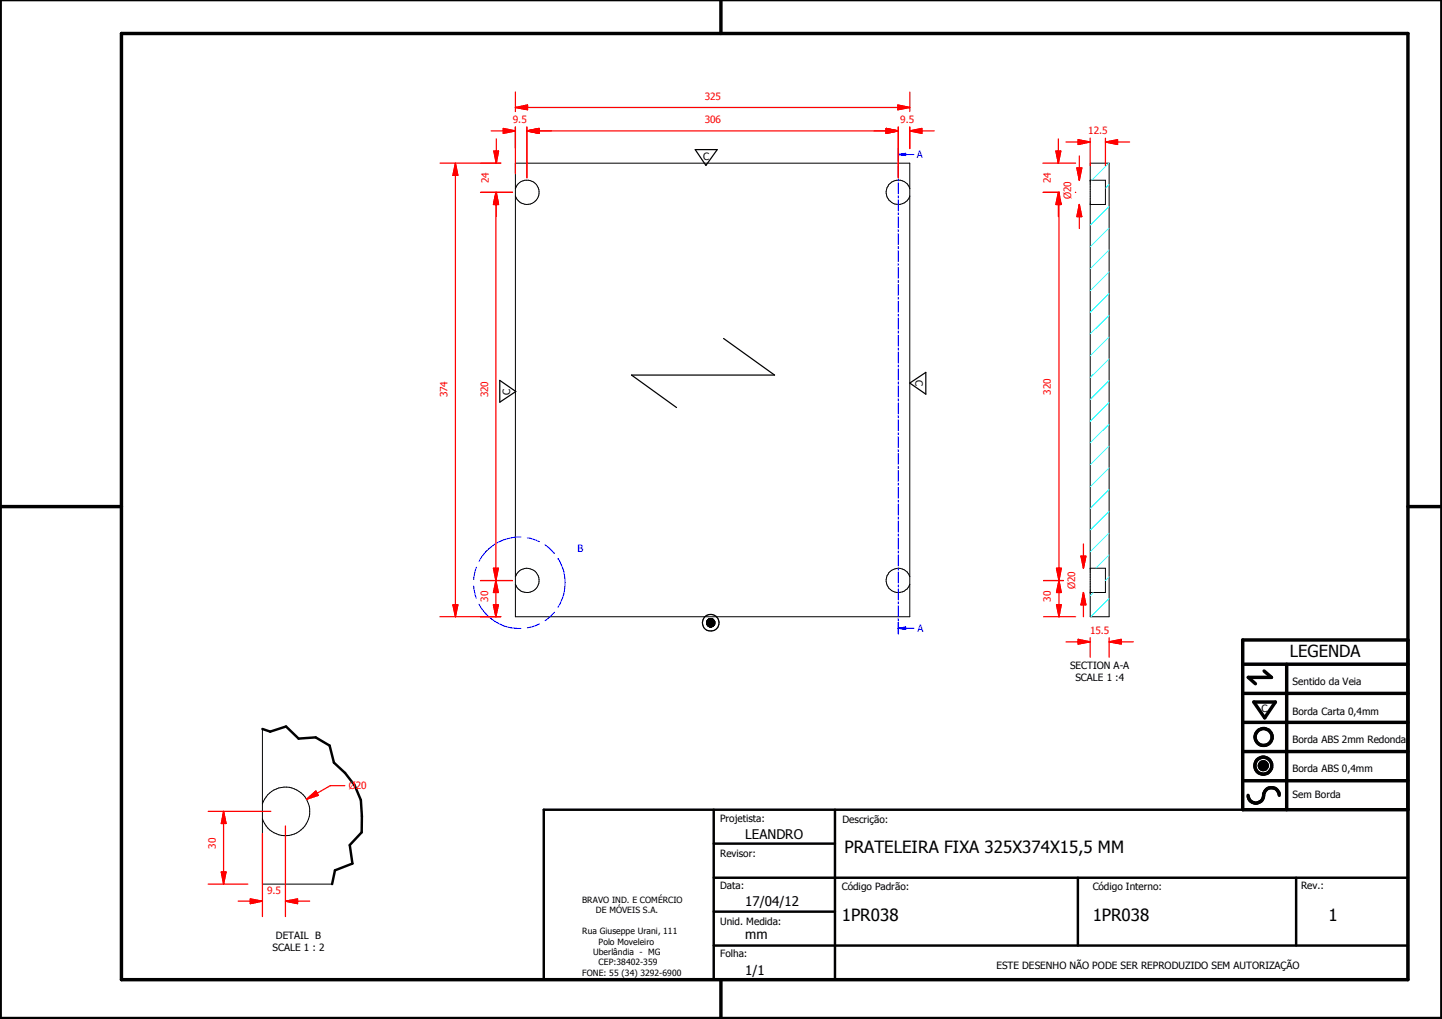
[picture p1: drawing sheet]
<svg xmlns="http://www.w3.org/2000/svg" width="297mm" height="210mm" viewBox="0 0 297 210" stroke-linecap="round" stroke-linejoin="round" font-family="sans-serif">
<g fill="none" stroke="#000" stroke-width=".21">
<path d="M106.2 33.6h81.2v93.4h-81.2zM106.2 38.9a2.5 2.5 0 0 1 3.8-1.3 2.5 2.5 0 0 1 0 4 2.5 2.5 0 0 1-3.8-1.2M187.4 38.9a2.49 2.49 0 0 0-3.8-1.3 2.49 2.49 0 0 0 0 4 2.49 2.49 0 0 0 3.8-1.2M224.6 37.1h.1M224.6 37.1h3.1v5h-3.1M224.6 33.6h3.9v93.4h-3.9zM106.2 118.8a2.5 2.5 0 0 1 3.8-1.3 2.5 2.5 0 0 1 0 4.1 2.5 2.5 0 0 1-3.8-1.2M187.4 118.8a2.5 2.5 0 0 0-3.8-1.3 2.5 2.5 0 0 0 0 4.1 2.5 2.5 0 0 0 3.8-1.2M224.6 117.1h3.1v4.9h-3.1M145.6 128.2l1.6 .1zM145.6 128.3h1.6v.1zM145.6 128.3l1.6 .1h-1.6z"/>
<path d="M145.6 128.4h1.6zM145.6 128.4h1.6v.2zM145.6 128.4l1.6 .2h-1.6zM145.6 128.6h1.6zM145.6 128.6l1.5 .1zM145.6 128.1l1.6 .1zM145.6 128l1.6 .1zM145.6 128.7h1.5zM145.6 127.9l1.6 .1zM145.7 128.7h1.4zM145.7 128.7l1.4 .1zM145.7 127.9h1.4z"/>
<path d="M145.7 128.8h1.4zM145.7 128.8h1.3zM145.7 127.8l1.4 .1zM145.8 128.8h1.2zM145.8 128.8l1.2 .1zM145.8 127.7l1.3 .1zM145.8 127.7h1.2zM145.8 128.9h1.2zM145.8 128.9h1.1zM145.9 128.9h1zM145.9 128.9l1 .1zM145.9 127.6l1.1 .1z"/>
<path d="M145.9 127.6h1zM146 129h.9zM146 129l.7 .1zM146 127.6h.9zM146 129.1h.7zM146 129.1h.6zM146 127.5l.9 .1zM146 127.5h.7zM146.1 129.1h.5zM146.1 127.5h.6zM146.1 127.5h.5zM146.2 129.1h.4z"/>
<path d="M146.2 129.1h.3zM146.2 127.5h.4zM146.3 129.1h.2zM146.3 127.4l.3 .1zM146.3 127.4h.2zM224.6 122h.1M54.1 150.2v31.9h14.3M259.4 157.6l1.6 .1zM259.4 157.7l1.6 .1zM259.4 157.8l1.6 .1zM259.4 157.9h1.6v.1zM259.4 157.9l1.6 .1h-1.5z"/>
<path d="M259.4 157.6h1.6zM259.5 158h1.5zM259.5 158l1.4 .1zM259.5 157.5l1.5 .1zM259.5 158.1h1.4zM259.5 157.4l1.5 .1zM259.5 158.1l1.4 .1zM259.5 157.3l1.4 .1zM259.6 158.2h1.3zM259.6 158.2h1.2zM259.6 157.2l1.3 .1zM259.6 158.2l1.2 .1z"/>
<path d="M259.6 157.2h1.3zM259.7 158.3h1.1zM259.7 158.3l1 .1zM259.7 157.1l1.1 .1zM259.7 157.1h1.1zM259.8 158.4h.9zM259.8 158.4h.8zM259.8 157.1h1zM259.8 157.1h.9zM259.8 158.4l.8 .1zM259.8 157l.9 .1zM259.8 157h.8z"/>
<path d="M259.9 158.5h.7zM259.9 158.5h.6zM259.9 157h.7zM260 158.5h.5zM260 158.5h.4zM260 157h.6zM260.1 158.5h.3zM260.1 158.5h.2zM260.1 156.9l.4 .1zM260.1 156.9h.3zM260.1 156.9h.2zM54.1 165.6a5 5 0 0 1 7.7-2.5 5 5 0 0 1 0 8.1 5 5 0 0 1-7.7-2.5"/>
</g>
<path d="M54.1 150.2l1.6 .5 3.2-1.1 2.6 2.5 3.5-.2 2.9 1.7 .9 3.5 2.3 2.1 2 2.6 1.2 3 .2 3.3v3.3l-2.5 2.7 .6 3.8-3.6 1.4-.6 2.8M112 166.8h178v35h-178zM147 173.8h25M147 166.8v35M172 166.8v35M147 194.8h143M147 180.8h143M147 187.8h25M222 180.8v14M267 180.8v14" fill="none" stroke="#000" stroke-width=".51"/>
<g fill="#000">
<path d="M145.6 128.1l1.6 .1zM145.6 128l1.6 .1zM145.6 127.9l1.6 .1zM145.7 127.9h1.4zM145.7 127.8l1.4 .1zM145.8 127.7l1.3 .1zM145.8 127.7h1.2zM145.9 127.6l1.1 .1zM145.9 127.6h1zM146 127.6h.9zM146 127.5l.9 .1zM146 127.5h.7z"/>
<path d="M146.1 127.5h.6zM146.1 127.5h.5zM146.2 127.5h.4zM146.3 127.4l.3 .1zM146.3 127.4h.2zM146.2 129.1h.3zM146.3 129.1h.2zM146.1 129.1h.5zM146.2 129.1h.4zM146 129.1h.6zM146 129l.7 .1zM146 129.1h.7z"/>
<path d="M145.9 128.9l1 .1zM146 129h.9zM145.8 128.9h1.1zM145.9 128.9h1zM145.8 128.8l1.2 .1zM145.8 128.9h1.2zM145.7 128.8h1.3zM145.8 128.8h1.2zM145.7 128.7l1.4 .1zM145.7 128.8h1.4zM145.6 128.6l1.5 .1zM145.6 128.7h1.5z"/>
<path d="M145.7 128.7h1.4zM145.6 128.2l1.6 .1zM145.6 128.3h1.6v.1zM145.6 128.3l1.6 .1h-1.6zM145.6 128.4h1.6zM145.6 128.4h1.6v.2zM145.6 128.4l1.6 .2h-1.6zM145.6 128.6h1.6zM259.4 157.6h1.6zM259.5 157.5l1.5 .1zM259.5 157.4l1.5 .1zM259.5 157.3l1.4 .1z"/>
<path d="M259.6 157.2l1.3 .1zM259.6 157.2h1.3zM259.7 157.1l1.1 .1zM259.7 157.1h1.1zM259.8 157.1h1zM259.8 157.1h.9zM259.8 157l.9 .1zM259.8 157h.8zM259.9 157h.7zM260 157h.6zM260.1 156.9l.4 .1zM260.1 156.9h.3z"/>
<path d="M260.1 156.9h.2zM260.1 158.5h.2zM260 158.5h.4zM260.1 158.5h.3zM259.9 158.5h.6zM260 158.5h.5zM259.8 158.4l.8 .1zM259.9 158.5h.7zM259.8 158.4h.8zM259.7 158.3l1 .1zM259.8 158.4h.9zM259.6 158.2l1.2 .1z"/>
<path d="M259.7 158.3h1.1zM259.6 158.2h1.2zM259.5 158.1l1.4 .1zM259.6 158.2h1.3zM259.5 158l1.4 .1zM259.5 158.1h1.4zM259.4 157.9l1.6 .1h-1.5zM259.5 158h1.5zM259.4 157.6l1.6 .1zM259.4 157.7l1.6 .1zM259.4 157.8l1.6 .1zM259.4 157.9h1.6v.1z"/>
</g>
<g fill="none" stroke="#000" stroke-width=".71">
<path d="M148.5 0v6.9M297 -.1v209.9h-297v-209.9M25 6.9h265v194.9h-265zM0 104.4h25M290 104.4h7M256 136.8h34M260.4 138.2l1.5 1.3h-4.8l1.5 1.3M265 136.8v30M290 131.8h-34v35h34M256 154.8h34M256 148.8h34M256 142.8h34"/>
<path d="M258.3 144.6h4.4l-2.2 3.3zM256 160.8h34M257.1 163.8a1.62 1.62 0 0 0 1.8 1.6 1.62 1.62 0 0 0 1.4-1.9 1.63 1.63 0 0 1 1.7-1.2 1.63 1.63 0 0 1 1.5 1.5M148.5 201.8v8"/>
<circle cx="260.2" cy="157.7" r="1.76"/>
<circle cx="260.2" cy="157.7" r=".82"/>
<circle cx="260.3" cy="151.8" r="1.76"/>
</g>
<g fill="none" stroke="#00f" stroke-width=".21">
<path d="M185 30.7v2.3M185 33.3v.5M185 34.2v2.2M185 36.8v.5M185 37.6v2.3M185 31.8h1.6M185 40.3v.5M185 41.1v2.3M185 43.8v.4M185 44.6v2.3M185 47.3v.4M185 48.1v2.3"/>
<path d="M185 50.8v.4M185 51.6v2.3M185 54.3v.4M185 55.1v2.3M185 57.7v.5M185 58.6v2.3M185 61.3v.4M185 62.1v2.2M185 64.7v.5M185 65.5v2.3M185 68.2v.5M185 69v2.3"/>
<path d="M185 71.7v.4M185 72.5v2.3M185 75.2v.4M185 76v2.3M185 78.7v.4M185 79.5v2.2M185 82.1v.5M185 83v2.3M185 85.6v.5M185 86.4v2.3M185 89.1v.4M185 89.9v2.3"/>
<path d="M185 92.6v.4M185 93.4v2.3M185 96.1v.4M185 96.9v2.3M185 99.5v.5M185 100.4v2.3M185 103v.5M185 103.8v2.3M185 106.5v.5M185 107.3v2.3M185 110v.4M185 110.8v2.3"/>
<path d="M185 113.5v.4M185 114.3v2.3M185 117v.4M185 117.8v2.3M185 120.5v.4M185 121.3v2.3M185 124v.4M185 124.8v2.2M185 127.4v.5M185 128.3v2.3"/>
</g>
<path d="M185 30.7v2.3M185 128.3v2.3" fill="none" stroke="#00f" stroke-width=".3"/>
<path d="M185 31.8l1.6-.2v.4z" fill="#00f"/>
<path d="M185 31.8l1.6-.2v.4zM186.6 31.8h1.7M185 129.4h1.6" fill="none" stroke="#00f" stroke-width=".21"/>
<path d="M185 129.4l1.6-.2v.5z" fill="#00f"/>
<path d="M98.1 116.8l-.5 2.6M107.3 110.6a9.4 9.4 0 0 0-8.6 5.1M108.6 110.8l1.2 .2 1.3 .6M112.3 112.2l1.9 1.8M115 115.1h.1M115 115.1a9.4 9.4 0 0 1 0 10M97.6 120.7l.5 2.6M98.7 124.5a9.4 9.4 0 0 0 8.6 5M111.1 128.5l-1.3 .6-1.2 .2M114.2 126.1l-1.9 1.7M185 129.4l1.6-.2v.5zM186.6 129.4h1.7" fill="none" stroke="#00f" stroke-width=".21"/>
<g fill="none" stroke="#0ff" stroke-width=".21">
<path d="M228.4 33.6l-3.5 3.5M228.5 38l-.8 .8M228.5 56l-3.9 3.9M228.5 51.5l-3.9 3.8M228.5 47l-3.9 3.8M228.5 42.5l-3.9 3.9M228.5 78.4l-3.9 3.9M228.5 73.9l-3.9 3.9M228.5 69.4l-3.9 3.9M228.5 64.9l-3.9 3.9M228.5 60.5l-3.9 3.8M228.5 96.4l-3.9 3.8"/>
<path d="M228.5 91.9l-3.9 3.8M228.5 87.4l-3.9 3.8M228.5 82.9l-3.9 3.9M228.5 118.8l-.8 .7M228.5 114.3l-2.8 2.8M228.5 109.8l-3.9 3.9M228.5 105.3l-3.9 3.9M228.5 100.8l-3.9 3.9M225.2 122l-.6 .7M228.5 123.3l-3.8 3.7"/>
</g>
<path d="M103.7 27h2.5" fill="none" stroke="#f00" stroke-width=".25"/>
<path d="M103.7 26.5l2.5 .5-2.5 .5z" fill="#f00"/>
<path d="M103.7 26.5l2.5 .5-2.5 .5zM108.5 27h2.5" fill="none" stroke="#f00" stroke-width=".25"/>
<path d="M108.5 27l2.5-.5v1z" fill="#f00"/>
<path d="M101.2 27h2.5M106.2 26.2v9.6M108.5 27l2.5-.5v1zM108.5 27h5.1M108.5 26.2v10.4" fill="none" stroke="#f00" stroke-width=".25"/>
<path d="M108.5 27l2.5-.5v1z" fill="#f00"/>
<path d="M108.5 27l2.5-.5v1zM182.5 27h2.5" fill="none" stroke="#f00" stroke-width=".25"/>
<path d="M182.5 26.5l2.5 .5-2.5 .5z" fill="#f00"/>
<path d="M108.5 26.2v10.4M111 27h74M182.5 26.5l2.5 .5-2.5 .5zM185 26.2v10.4" fill="none" stroke="#f00" stroke-width=".25"/>
<path d="M182.5 26.5l2.5 .5-2.5 .5z" fill="#f00"/>
<path d="M182.5 26.5l2.5 .5-2.5 .5zM187.4 27h2.5" fill="none" stroke="#f00" stroke-width=".25"/>
<path d="M187.4 27l2.5-.5v1z" fill="#f00"/>
<path d="M106.2 22.1h2.5M180 27h2.5M185 26.2v10.4M187.4 27l2.5-.5v1zM187.4 26.2v4.4M189.9 27h2.5" fill="none" stroke="#f00" stroke-width=".25"/>
<path d="M106.2 22.1l2.5-.5v1z" fill="#f00"/>
<path d="M106.2 22.1l2.5-.5v1zM185 22.1h2.4" fill="none" stroke="#f00" stroke-width=".25"/>
<path d="M185 21.6l2.4 .5-2.4 .5z" fill="#f00"/>
<path d="M106.2 19v4M187.4 19v4M102.2 31.1v2.5M106.2 26.2v4.4M108.7 22.1h76.3M185 21.6l2.4 .5-2.4 .5zM187.4 26.2v4.4" fill="none" stroke="#f00" stroke-width=".25"/>
<path d="M101.7 31.1h1l-.5 2.5z" fill="#f00"/>
<path d="M101.7 31.1h1l-.5 2.5zM102.2 39.6v2.5" fill="none" stroke="#f00" stroke-width=".25"/>
<path d="M102.2 39.6l.5 2.5h-1z" fill="#f00"/>
<path d="M99.1 33.6h4.1M99.1 39.6h6.5M102.1 39.6v2.5M102.2 39.6l.5 2.5h-1zM102.2 28.6v2.5M102.2 42.1v2.5" fill="none" stroke="#f00" stroke-width=".25"/>
<path d="M102.1 39.6l.6 2.5h-1.1z" fill="#f00"/>
<path d="M102.1 39.6l.6 2.5h-1.1zM102.1 117.1v2.5" fill="none" stroke="#f00" stroke-width=".25"/>
<path d="M101.6 117.1h1.1l-.6 2.5z" fill="#f00"/>
<path d="M99 39.6h6.6M102.1 42.1v75M99 119.6h6.6M101.6 117.1h1.1l-.6 2.5zM102.1 119.6v2.4" fill="none" stroke="#f00" stroke-width=".25"/>
<path d="M102.1 119.6l.6 2.4h-1.1z" fill="#f00"/>
<path d="M102.1 119.6l.6 2.4h-1.1zM102.1 124.6v2.4" fill="none" stroke="#f00" stroke-width=".25"/>
<path d="M101.6 124.6h1.1l-.6 2.4z" fill="#f00"/>
<path d="M93.8 33.6v2.5M99 119.6h6.6M99 127h4.2M101.6 124.6h1.1l-.6 2.4zM102.1 122v2.6" fill="none" stroke="#f00" stroke-width=".25"/>
<path d="M93.8 33.6l.5 2.5h-1z" fill="#f00"/>
<path d="M93.8 33.6l.5 2.5h-1zM93.8 124.6v2.4" fill="none" stroke="#f00" stroke-width=".25"/>
<path d="M93.3 124.6h1l-.5 2.4z" fill="#f00"/>
<path d="M90.6 33.6h12.6M93.8 36.1v88.5M222.1 29.3h2.5M90.6 127h12.6M93.3 124.6h1l-.5 2.4z" fill="none" stroke="#f00" stroke-width=".25"/>
<path d="M222.1 28.8l2.5 .5-2.5 .5z" fill="#f00"/>
<path d="M222.1 28.8l2.5 .5-2.5 .5zM227.7 29.3h2.5" fill="none" stroke="#f00" stroke-width=".25"/>
<path d="M227.7 29.3l2.5-.5v1z" fill="#f00"/>
<path d="M219.6 29.3h2.5M222.3 34.6v2.5M224.6 28.4v5.7M227.7 29.3l2.5-.5v1zM227.7 28.4v5.7M230.2 29.3h2.5" fill="none" stroke="#f00" stroke-width=".25"/>
<path d="M221.8 34.6h1l-.5 2.5z" fill="#f00"/>
<path d="M221.8 34.6h1l-.5 2.5zM222.3 42.1v2.5" fill="none" stroke="#f00" stroke-width=".25"/>
<path d="M222.3 42.1l.5 2.5h-1z" fill="#f00"/>
<path d="M222.3 32.1v2.5M222.3 42.1l.5 2.5h-1zM222.3 44.6v2.5M223.2 114.6v2.5" fill="none" stroke="#f00" stroke-width=".25"/>
<path d="M222.7 114.6h1l-.5 2.5z" fill="#f00"/>
<path d="M222.7 114.6h1l-.5 2.5zM223.2 122v2.6" fill="none" stroke="#f00" stroke-width=".25"/>
<path d="M223.2 122l.5 2.6h-1z" fill="#f00"/>
<path d="M218 31.1v2.5M223.2 112.1v2.5M223.2 122l.5 2.6h-1zM223.2 124.6v2.4" fill="none" stroke="#f00" stroke-width=".25"/>
<path d="M217.5 31.1h1l-.5 2.5z" fill="#f00"/>
<path d="M217.5 31.1h1l-.5 2.5zM218 39.6v2.5" fill="none" stroke="#f00" stroke-width=".25"/>
<path d="M218 39.6l.5 2.5h-1z" fill="#f00"/>
<path d="M214.8 33.6h6.8M214.8 39.6h3.4M218 39.6l.5 2.5h-1zM218 28.6v2.5M218.1 39.6v2.5M221.5 39.6h.1M218 42.1v2.5M218.2 40.6l-.2-1-.5 2.5h1v-.3" fill="none" stroke="#f00" stroke-width=".25"/>
<path d="M218.1 39.6l.5 2.5h-1z" fill="#f00"/>
<path d="M218.1 39.6l.5 2.5h-1zM218.1 39.6l-.5 2.5h1M218.1 117.1v2.5" fill="none" stroke="#f00" stroke-width=".25"/>
<path d="M217.6 117.1h1l-.5 2.5z" fill="#f00"/>
<path d="M215 39.6h3.2M218.1 39.6l.1 .5M221.5 39.6h.1M218.1 42.1v75M218.6 41.8v.3M215 119.6h4.1M217.6 117.1h1l-.5 2.5zM218.1 119.6v2.4" fill="none" stroke="#f00" stroke-width=".25"/>
<path d="M218.1 119.6l.5 2.4h-1z" fill="#f00"/>
<path d="M218.1 119.6l.5 2.4h-1zM218.1 124.6v2.4" fill="none" stroke="#f00" stroke-width=".25"/>
<path d="M217.6 124.6h1l-.5 2.4z" fill="#f00"/>
<path d="M215 119.6h4.1M215 127h6.6M217.6 124.6h1l-.5 2.4zM218.1 122v2.6M222.1 132.2h2.5" fill="none" stroke="#f00" stroke-width=".25"/>
<path d="M222.1 131.7l2.5 .5-2.5 .5z" fill="#f00"/>
<path d="M222.1 131.7l2.5 .5-2.5 .5zM228.5 132.2h2.5" fill="none" stroke="#f00" stroke-width=".25"/>
<path d="M228.5 132.2l2.5-.5v1z" fill="#f00"/>
<path d="M219.6 132.2h2.5M224.6 131.4v4M228.5 132.2l2.5-.5v1zM228.5 131.4v4M231 132.2h2.5M51.6 185.6h2.5" fill="none" stroke="#f00" stroke-width=".25"/>
<path d="M51.6 185.2l2.5 .4-2.5 .5z" fill="#f00"/>
<path d="M51.6 185.2l2.5 .4-2.5 .5zM58.8 185.6h2.5" fill="none" stroke="#f00" stroke-width=".25"/>
<path d="M58.8 185.6l2.5-.4v.9z" fill="#f00"/>
<path d="M46.1 167.1v2.5M54.1 171.7v17.1M58.8 170.1v18.7M49.1 185.6h2.5M58.8 185.6l2.5-.4v.9zM61.3 185.6h2.5" fill="none" stroke="#f00" stroke-width=".25"/>
<path d="M46.1 167.1l.5 2.5h-1z" fill="#f00"/>
<path d="M46.1 167.1l.5 2.5h-1zM46.1 179.6v2.5" fill="none" stroke="#f00" stroke-width=".25"/>
<path d="M45.6 179.6h1l-.5 2.5z" fill="#f00"/>
<path d="M42.9 167.1h12.9M45.6 179.6h1l-.5 2.5zM46.1 169.6v10M65.3 163.4l-2.1 1.2M42.9 182.1h8.2" fill="none" stroke="#f00" stroke-width=".25"/>
<path d="M63.2 164.6l1.9-1.7 .5 .9z" fill="#f00"/>
<path d="M63.2 164.6l1.9-1.7 .5 .9zM71 161.8h-3l-2.7 1.6" fill="none" stroke="#f00" stroke-width=".25"/>
<g fill="none" stroke="#000" stroke-width=".25">
<path d="M143.2 30.8h4.5l-2.3 3.3zM103 78.4l3.3 2.2-3.3 2.2zM149.1 69.7l10.5 7.6h-29.5l9.3 6.6M187.4 78.9l3.3-2.2v4.5z"/>
<circle cx="146.4" cy="128.3" r="1.71"/>
<circle cx="146.4" cy="128.3" r=".86"/>
</g>
<g font-size="3.5">
<text x="173.9" y="175.7">PRATELEIRA FIXA 325X374X15,5 MM</text>
<text x="173.4" y="189.7">1PR038</text>
<text x="225.1" y="189.7">1PR038</text>
<text x="273.6" y="189.7">1</text>
</g>
<text font-size="3.4" x="265.7" y="135.4">LEGENDA</text>
<g font-size="2.7">
<text x="153.5" y="172.8">LEANDRO</text>
<text x="153.5" y="186.6">17/04/12</text>
<text x="153.5" y="193.4">mm</text>
<text x="153.5" y="200.8">1/1</text>
</g>
<g font-size="2.1" fill="#f00">
<text x="145.2" y="20.5">325</text>
<text x="105.6" y="25.4">9.5</text>
<text x="145.2" y="25.4">306</text>
<text x="185.5" y="25.4">9.5</text>
<text x="224.2" y="27.7">12.5</text>
<text x="100.7" y="37.8" transform="rotate(-90 100.7 37.8)">24</text>
<text x="216.4" y="37.8" transform="rotate(-90 216.4 37.8)">24</text>
<text x="220.6" y="41" transform="rotate(-90 220.6 41)">Ø20</text>
<text x="92.2" y="81.9" transform="rotate(-90 92.2 81.9)">374</text>
<text x="100.5" y="81.9" transform="rotate(-90 100.5 81.9)">320</text>
<text x="216.5" y="81.3" transform="rotate(-90 216.5 81.3)">320</text>
<text x="100.5" y="124" transform="rotate(-90 100.5 124)">30</text>
<text x="216.5" y="124" transform="rotate(-90 216.5 124)">30</text>
<text x="221.5" y="121.4" transform="rotate(-90 221.5 121.4)">Ø20</text>
<text x="224.5" y="130.6">15.5</text>
<text x="71.8" y="162.6">Ø20</text>
<text x="44.5" y="174.8" transform="rotate(-90 44.5 174.8)">30</text>
<text x="55" y="184.1">9.5</text>
</g>
<g font-size="2.1">
<text x="144.8" y="33">C</text>
<text x="105.1" y="81.3" transform="rotate(-90 105.1 81.3)">C</text>
<text x="188.6" y="78.3" transform="rotate(90 188.6 78.3)">C</text>
<text x="220.4" y="137.8">SECTION A-A</text>
<text x="221.5" y="140.3">SCALE 1 :4</text>
<text x="266.3" y="141.1">Sentido da Veia</text>
<text x="259.8" y="146.7">C</text>
<text x="266.3" y="147.2">Borda Carta 0,4mm</text>
<text x="266.3" y="153.1">Borda ABS 2mm Redonda</text>
<text x="266.3" y="159">Borda ABS 0,4mm</text>
<text x="266.3" y="164.4">Sem Borda</text>
<text x="148.4" y="169.3">Projetista:</text>
<text x="173.5" y="169.5">Descrição:</text>
<text x="148.4" y="176.6">Revisor:</text>
<text x="148.4" y="183.2">Data:</text>
<text x="173.4" y="183.3">Código Padrão:</text>
<text x="225.1" y="183.3">Código Interno:</text>
<text x="268" y="183.2">Rev.:</text>
<text x="148.4" y="190.5">Unid. Medida:</text>
<text x="56.1" y="195.9">SCALE 1 : 2</text>
<text x="56.9" y="193.4">DETAIL B</text>
<text x="148.4" y="197.2">Folha:</text>
<text x="205.3" y="199.5">ESTE DESENHO NÃO PODE SER REPRODUZIDO SEM AUTORIZAÇÃO</text>
</g>
<g font-size="2.1" fill="#00f">
<text x="188.9" y="32.6">A</text>
<text x="119" y="113.7">B</text>
<text x="189" y="130.1">A</text>
</g>
<g font-size="1.8">
<text x="119.9" y="186">BRAVO IND. E COMÉRCIO</text>
<text x="122.7" y="188.1">DE MÓVEIS S.A.</text>
<text x="119.9" y="192.4">Rua Giuseppe Urani, 111</text>
<text x="122.2" y="196.7">Uberlândia - MG</text>
<text x="123.3" y="194.6">Polo Moveleiro</text>
<text x="119.9" y="201">FONE: 55 (34) 3292-6900</text>
<text x="123.3" y="198.8">CEP:38402-359</text>
</g>
</svg>
